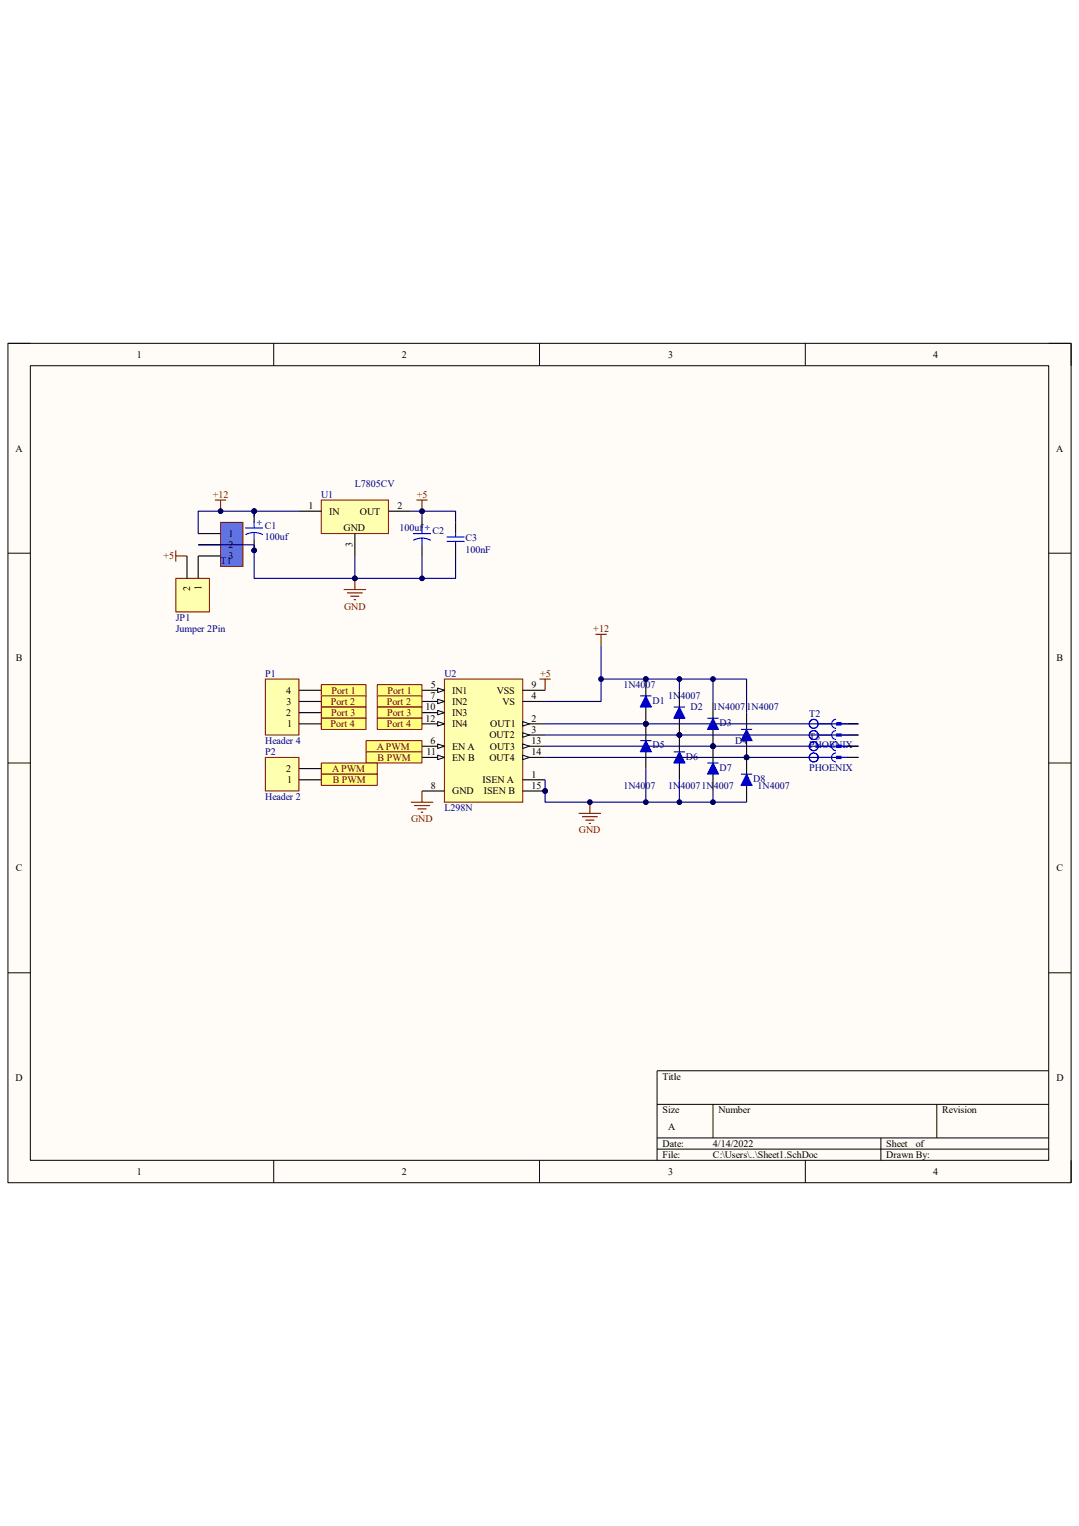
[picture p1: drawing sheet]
<svg xmlns="http://www.w3.org/2000/svg" width="210mm" height="297mm" viewBox="0 0 210 297" stroke-linecap="round" stroke-linejoin="round" font-family="sans-serif">
<path d="M1.5 66.8h207v163.4h-207z" fill-rule="evenodd" fill="#fffcf8"/>
<path d="M1.5 66.8h207v163.4h-207z" fill="none" stroke="#000" stroke-width=".19"/>
<path d="M5.9 71.2h198.2v154.6h-198.2z" fill-rule="evenodd" fill="#fffcf8"/>
<g fill="none" stroke="#000" stroke-width=".19">
<path d="M1.5 66.8h4.4M5.9 71.2h198.2v154.6h-198.2zM53.3 66.8v4.4M105 66.8v4.4M156.7 66.8v4.4M204.1 66.8h4.4v4.4M1.5 107.7h4.4M204.1 107.7h4.4M1.5 148.5h4.4M204.1 148.5h4.4M1.5 189.3h4.4M204.1 189.3h4.4"/>
<path d="M127.9 214.9h76.2M138.8 214.9v6.6M182.3 214.9v6.6M204.1 208.4h-76.2v17.4M53.3 225.8v4.4M105 225.8v4.4M127.9 221.5h76.2M127.9 223.7h76.2M156.7 225.8v4.4M171.4 221.5v4.3M208.5 225.8v4.4"/>
</g>
<circle cx="106.1" cy="154" r=".44" fill="#000080"/>
<circle cx="106.1" cy="154" r=".44" fill="none" stroke="#000080" stroke-width=".19"/>
<path d="M86.5 132.2h15.2v23.9h-15.2z" fill-rule="evenodd" fill="#ffffb0"/>
<path d="M86.5 132.2h15.2v23.9h-15.2z" fill="none" stroke="#800000" stroke-width=".19"/>
<path d="M82.1 145.2h4.4" fill="none" stroke="#000" stroke-width=".22"/>
<path d="M85.2 144.8l1.3 .4-1.3 .5z" fill="#f8fcff"/>
<path d="M85.2 144.8l1.3 .4-1.3 .5z" fill="none" stroke="#000" stroke-width=".19"/>
<path d="M82.1 147.4h4.4" fill="none" stroke="#000" stroke-width=".22"/>
<path d="M85.2 147l1.3 .4-1.3 .5z" fill="#f8fcff"/>
<path d="M85.2 147l1.3 .4-1.3 .5z" fill="none" stroke="#000" stroke-width=".19"/>
<path d="M82.1 134.4h4.4" fill="none" stroke="#000" stroke-width=".22"/>
<path d="M85.2 133.9l1.3 .5-1.3 .4z" fill="#f8fcff"/>
<path d="M85.2 133.9l1.3 .5-1.3 .4z" fill="none" stroke="#000" stroke-width=".19"/>
<path d="M82.1 136.5h4.4" fill="none" stroke="#000" stroke-width=".22"/>
<path d="M85.2 136.1l1.3 .4-1.3 .5z" fill="#f8fcff"/>
<path d="M85.2 136.1l1.3 .4-1.3 .5z" fill="none" stroke="#000" stroke-width=".19"/>
<path d="M82.1 138.7h4.4" fill="none" stroke="#000" stroke-width=".22"/>
<path d="M85.2 138.3l1.3 .4-1.3 .4z" fill="#f8fcff"/>
<path d="M85.2 138.3l1.3 .4-1.3 .4z" fill="none" stroke="#000" stroke-width=".19"/>
<path d="M82.1 140.9h4.4" fill="none" stroke="#000" stroke-width=".22"/>
<path d="M85.2 140.4l1.3 .5-1.3 .4z" fill="#f8fcff"/>
<path d="M85.2 140.4l1.3 .5-1.3 .4z" fill="none" stroke="#000" stroke-width=".19"/>
<path d="M101.7 140.9h4.4" fill="none" stroke="#000" stroke-width=".22"/>
<path d="M101.7 140.4l1.3 .5-1.3 .4z" fill="#f8fcff"/>
<path d="M101.7 140.4l1.3 .5-1.3 .4z" fill="none" stroke="#000" stroke-width=".19"/>
<path d="M101.7 143.1h4.4" fill="none" stroke="#000" stroke-width=".22"/>
<path d="M101.7 142.6l1.3 .5-1.3 .4z" fill="#f8fcff"/>
<path d="M101.7 142.6l1.3 .5-1.3 .4z" fill="none" stroke="#000" stroke-width=".19"/>
<path d="M101.7 145.2h4.4" fill="none" stroke="#000" stroke-width=".22"/>
<path d="M101.7 144.8l1.3 .4-1.3 .5z" fill="#f8fcff"/>
<path d="M101.7 144.8l1.3 .4-1.3 .5z" fill="none" stroke="#000" stroke-width=".19"/>
<path d="M101.7 147.4h4.4" fill="none" stroke="#000" stroke-width=".22"/>
<path d="M101.7 147l1.3 .4-1.3 .5z" fill="#f8fcff"/>
<path d="M101.7 147l1.3 .4-1.3 .5z" fill="none" stroke="#000" stroke-width=".19"/>
<path d="M101.7 151.8h4.4M101.7 154h4.4" fill="none" stroke="#000" stroke-width=".22"/>
<circle cx="106.1" cy="154" r=".44" fill="#000080"/>
<circle cx="106.1" cy="154" r=".44" fill="none" stroke="#000080" stroke-width=".19"/>
<path d="M101.7 136.5h4.4M101.7 134.4h4.4M82.1 154h4.4" fill="none" stroke="#000" stroke-width=".22"/>
<circle cx="145.3" cy="147.4" r=".44" fill="#000080"/>
<circle cx="145.3" cy="147.4" r=".44" fill="none" stroke="#000080" stroke-width=".19"/>
<path d="M145.3 150.7l1.1 2.2h-2.2z" fill-rule="evenodd" fill="#0000bf"/>
<path d="M145.3 150.7l1.1 2.2h-2.2z" fill="none" stroke="#00f" stroke-width=".19"/>
<path d="M145.3 147.4v3.3M145.3 152.9v3.2" fill="none" stroke="#000" stroke-width=".22"/>
<circle cx="145.3" cy="147.4" r=".44" fill="#000080"/>
<circle cx="145.3" cy="147.4" r=".44" fill="none" stroke="#000080" stroke-width=".19"/>
<path d="M144.2 150.7h2.2" fill="none" stroke="#0000b4" stroke-width=".22"/>
<circle cx="138.8" cy="145.2" r=".44" fill="#000080"/>
<circle cx="138.8" cy="145.2" r=".44" fill="none" stroke="#000080" stroke-width=".19"/>
<path d="M138.8 148.5l1.1 2.2h-2.2z" fill-rule="evenodd" fill="#0000bf"/>
<path d="M138.8 148.5l1.1 2.2h-2.2z" fill="none" stroke="#00f" stroke-width=".19"/>
<path d="M138.8 145.2v3.3M138.8 150.7v3.3" fill="none" stroke="#000" stroke-width=".22"/>
<circle cx="138.8" cy="145.2" r=".44" fill="#000080"/>
<circle cx="138.8" cy="145.2" r=".44" fill="none" stroke="#000080" stroke-width=".19"/>
<path d="M137.7 148.5h2.2" fill="none" stroke="#0000b4" stroke-width=".22"/>
<circle cx="132.2" cy="143.1" r=".44" fill="#000080"/>
<circle cx="132.2" cy="143.1" r=".44" fill="none" stroke="#000080" stroke-width=".19"/>
<path d="M132.2 146.3l1.1 2.2h-2.2z" fill-rule="evenodd" fill="#0000bf"/>
<path d="M132.2 146.3l1.1 2.2h-2.2z" fill="none" stroke="#00f" stroke-width=".19"/>
<path d="M132.2 143.1v3.2M132.2 148.5v3.3" fill="none" stroke="#000" stroke-width=".22"/>
<circle cx="132.2" cy="143.1" r=".44" fill="#000080"/>
<circle cx="132.2" cy="143.1" r=".44" fill="none" stroke="#000080" stroke-width=".19"/>
<path d="M131.1 146.3h2.2" fill="none" stroke="#0000b4" stroke-width=".22"/>
<circle cx="125.7" cy="140.9" r=".44" fill="#000080"/>
<circle cx="125.7" cy="140.9" r=".44" fill="none" stroke="#000080" stroke-width=".19"/>
<path d="M125.7 144.2l1.1 2.1h-2.2z" fill-rule="evenodd" fill="#0000bf"/>
<path d="M125.7 144.2l1.1 2.1h-2.2z" fill="none" stroke="#00f" stroke-width=".19"/>
<path d="M125.7 140.9v3.3M125.7 146.3v3.3" fill="none" stroke="#000" stroke-width=".22"/>
<circle cx="125.7" cy="140.9" r=".44" fill="#000080"/>
<circle cx="125.7" cy="140.9" r=".44" fill="none" stroke="#000080" stroke-width=".19"/>
<path d="M124.6 144.2h2.2" fill="none" stroke="#0000b4" stroke-width=".22"/>
<circle cx="145.3" cy="147.4" r=".44" fill="#000080"/>
<circle cx="145.3" cy="147.4" r=".44" fill="none" stroke="#000080" stroke-width=".19"/>
<path d="M145.3 142l1.1 2.2h-2.2z" fill-rule="evenodd" fill="#0000bf"/>
<path d="M145.3 142l1.1 2.2h-2.2z" fill="none" stroke="#00f" stroke-width=".19"/>
<path d="M145.3 144.2v3.2" fill="none" stroke="#000" stroke-width=".22"/>
<circle cx="145.3" cy="147.4" r=".44" fill="#000080"/>
<circle cx="145.3" cy="147.4" r=".44" fill="none" stroke="#000080" stroke-width=".19"/>
<path d="M145.3 138.7v3.3" fill="none" stroke="#000" stroke-width=".22"/>
<path d="M144.2 142h2.2" fill="none" stroke="#0000b4" stroke-width=".22"/>
<circle cx="138.8" cy="145.2" r=".44" fill="#000080"/>
<circle cx="138.8" cy="145.2" r=".44" fill="none" stroke="#000080" stroke-width=".19"/>
<path d="M138.8 139.8l1.1 2.2h-2.2z" fill-rule="evenodd" fill="#0000bf"/>
<path d="M138.8 139.8l1.1 2.2h-2.2z" fill="none" stroke="#00f" stroke-width=".19"/>
<path d="M138.8 142v3.2" fill="none" stroke="#000" stroke-width=".22"/>
<circle cx="138.8" cy="145.2" r=".44" fill="#000080"/>
<circle cx="138.8" cy="145.2" r=".44" fill="none" stroke="#000080" stroke-width=".19"/>
<path d="M138.8 136.5v3.3" fill="none" stroke="#000" stroke-width=".22"/>
<path d="M137.7 139.8h2.2" fill="none" stroke="#0000b4" stroke-width=".22"/>
<circle cx="132.2" cy="143.1" r=".44" fill="#000080"/>
<circle cx="132.2" cy="143.1" r=".44" fill="none" stroke="#000080" stroke-width=".19"/>
<path d="M132.2 137.6l1.1 2.2h-2.2z" fill-rule="evenodd" fill="#0000bf"/>
<path d="M132.2 137.6l1.1 2.2h-2.2z" fill="none" stroke="#00f" stroke-width=".19"/>
<path d="M132.2 139.8v3.3" fill="none" stroke="#000" stroke-width=".22"/>
<circle cx="132.2" cy="143.1" r=".44" fill="#000080"/>
<circle cx="132.2" cy="143.1" r=".44" fill="none" stroke="#000080" stroke-width=".19"/>
<path d="M132.2 134.4v3.2" fill="none" stroke="#000" stroke-width=".22"/>
<path d="M131.1 137.6h2.2" fill="none" stroke="#0000b4" stroke-width=".22"/>
<circle cx="125.7" cy="140.9" r=".44" fill="#000080"/>
<circle cx="125.7" cy="140.9" r=".44" fill="none" stroke="#000080" stroke-width=".19"/>
<circle cx="125.7" cy="132.2" r=".44" fill="#000080"/>
<circle cx="125.7" cy="132.2" r=".44" fill="none" stroke="#000080" stroke-width=".19"/>
<path d="M125.7 135.4l1.1 2.2h-2.2z" fill-rule="evenodd" fill="#0000bf"/>
<path d="M125.7 135.4l1.1 2.2h-2.2z" fill="none" stroke="#00f" stroke-width=".19"/>
<path d="M125.7 137.6v3.3" fill="none" stroke="#000" stroke-width=".22"/>
<circle cx="125.7" cy="140.9" r=".44" fill="#000080"/>
<circle cx="125.7" cy="140.9" r=".44" fill="none" stroke="#000080" stroke-width=".19"/>
<path d="M125.7 132.2v3.2" fill="none" stroke="#000" stroke-width=".22"/>
<circle cx="125.7" cy="132.2" r=".44" fill="#000080"/>
<circle cx="125.7" cy="132.2" r=".44" fill="none" stroke="#000080" stroke-width=".19"/>
<path d="M124.6 135.4h2.2" fill="none" stroke="#0000b4" stroke-width=".22"/>
<path d="M112.6 158.3h4.4M113.3 159h3M113.9 159.6h1.8M114.8 156.1v2.2M114.6 160.3h.4" fill="none" stroke="#800000" stroke-width=".22"/>
<circle cx="114.8" cy="156.1" r=".44" fill="#000080"/>
<circle cx="114.8" cy="156.1" r=".44" fill="none" stroke="#000080" stroke-width=".19"/>
<path d="M105 132.2h2.2M106.1 132.2v2.2M115.9 123.5h2.2M117 123.5v2.1M80 156.1h4.3M80.6 156.8h3.1M81.3 157.4h1.7M81.9 158.1h.5M82.1 154v2.1" fill="none" stroke="#800000" stroke-width=".22"/>
<path d="M73.4 133.3h8.7v2.1h-8.7z" fill-rule="evenodd" fill="#ffff80"/>
<path d="M73.4 133.3h8.7v2.1h-8.7z" fill="none" stroke="#800000" stroke-width=".19"/>
<path d="M73.4 135.4h8.7v2.2h-8.7z" fill-rule="evenodd" fill="#ffff80"/>
<path d="M73.4 135.4h8.7v2.2h-8.7z" fill="none" stroke="#800000" stroke-width=".19"/>
<path d="M73.4 137.6h8.7v2.2h-8.7z" fill-rule="evenodd" fill="#ffff80"/>
<path d="M73.4 137.6h8.7v2.2h-8.7z" fill="none" stroke="#800000" stroke-width=".19"/>
<path d="M73.4 139.8h8.7v2.2h-8.7z" fill-rule="evenodd" fill="#ffff80"/>
<path d="M73.4 139.8h8.7v2.2h-8.7z" fill="none" stroke="#800000" stroke-width=".19"/>
<path d="M51.6 132.2h6.6v10.9h-6.6z" fill-rule="evenodd" fill="#ffffb0"/>
<path d="M51.6 132.2h6.6v10.9h-6.6z" fill="none" stroke="#800000" stroke-width=".19"/>
<path d="M58.2 138.7h4.3M58.2 136.5h4.3M58.2 134.4h4.3M58.2 140.9h4.3" fill="none" stroke="#000" stroke-width=".22"/>
<path d="M62.5 133.3h8.7v2.1h-8.7z" fill-rule="evenodd" fill="#ffff80"/>
<path d="M62.5 133.3h8.7v2.1h-8.7z" fill="none" stroke="#800000" stroke-width=".19"/>
<path d="M62.5 135.4h8.7v2.2h-8.7z" fill-rule="evenodd" fill="#ffff80"/>
<path d="M62.5 135.4h8.7v2.2h-8.7z" fill="none" stroke="#800000" stroke-width=".19"/>
<path d="M62.5 137.6h8.7v2.2h-8.7z" fill-rule="evenodd" fill="#ffff80"/>
<path d="M62.5 137.6h8.7v2.2h-8.7z" fill="none" stroke="#800000" stroke-width=".19"/>
<path d="M62.5 139.8h8.7v2.2h-8.7z" fill-rule="evenodd" fill="#ffff80"/>
<path d="M62.5 139.8h8.7v2.2h-8.7z" fill="none" stroke="#800000" stroke-width=".19"/>
<path d="M71.2 144.2h10.9v2.1h-10.9z" fill-rule="evenodd" fill="#ffff80"/>
<path d="M71.2 144.2h10.9v2.1h-10.9z" fill="none" stroke="#800000" stroke-width=".19"/>
<path d="M71.2 146.3h10.9v2.2h-10.9z" fill-rule="evenodd" fill="#ffff80"/>
<path d="M71.2 146.3h10.9v2.2h-10.9z" fill="none" stroke="#800000" stroke-width=".19"/>
<path d="M51.6 147.4h6.6v6.6h-6.6z" fill-rule="evenodd" fill="#ffffb0"/>
<path d="M51.6 147.4h6.6v6.6h-6.6z" fill="none" stroke="#800000" stroke-width=".19"/>
<path d="M58.2 151.8h4.3M58.2 149.6h4.3" fill="none" stroke="#000" stroke-width=".22"/>
<path d="M62.5 148.5h10.9v2.2h-10.9z" fill-rule="evenodd" fill="#ffff80"/>
<path d="M62.5 148.5h10.9v2.2h-10.9z" fill="none" stroke="#800000" stroke-width=".19"/>
<path d="M62.5 150.7h10.9v2.2h-10.9z" fill-rule="evenodd" fill="#ffff80"/>
<path d="M62.5 150.7h10.9v2.2h-10.9z" fill="none" stroke="#800000" stroke-width=".19"/>
<path d="M66.9 114.7h4.3M67.5 115.4h3.1M68.2 116.1h1.7M68.8 116.7h.5M69.1 112.6v2.1" fill="none" stroke="#800000" stroke-width=".22"/>
<circle cx="69.1" cy="112.6" r=".44" fill="#000080"/>
<circle cx="69.1" cy="112.6" r=".44" fill="none" stroke="#000080" stroke-width=".19"/>
<path d="M81.1 97.3h2.1M82.1 97.3v2.2" fill="none" stroke="#800000" stroke-width=".22"/>
<circle cx="82.1" cy="99.5" r=".44" fill="#000080"/>
<circle cx="82.1" cy="99.5" r=".44" fill="none" stroke="#000080" stroke-width=".19"/>
<path d="M41.8 97.3h2.2M42.9 97.3v2.2" fill="none" stroke="#800000" stroke-width=".22"/>
<circle cx="42.9" cy="99.5" r=".44" fill="#000080"/>
<circle cx="42.9" cy="99.5" r=".44" fill="none" stroke="#000080" stroke-width=".19"/>
<path d="M62.5 97.3h13.1v6.6h-13.1z" fill-rule="evenodd" fill="#ffffb0"/>
<path d="M62.5 97.3h13.1v6.6h-13.1z" fill="none" stroke="#800000" stroke-width=".19"/>
<path d="M58.2 99.5h4.3M75.6 99.5h4.4M69.1 103.9v4.3M88.7 101.7v2.2M88.7 106v2.2" fill="none" stroke="#000" stroke-width=".22"/>
<path d="M86.9 104.5h3.5M86.9 105.4h3.5M88.7 103.9v.6M88.7 105.4v.6" fill="none" stroke="#00f" stroke-width=".22"/>
<circle cx="49.5" cy="99.5" r=".44" fill="#000080"/>
<circle cx="49.5" cy="99.5" r=".44" fill="none" stroke="#000080" stroke-width=".19"/>
<circle cx="49.5" cy="107.1" r=".44" fill="#000080"/>
<circle cx="49.5" cy="107.1" r=".44" fill="none" stroke="#000080" stroke-width=".19"/>
<path d="M49.5 99.5v2.2" fill="none" stroke="#000" stroke-width=".22"/>
<circle cx="49.5" cy="99.5" r=".44" fill="#000080"/>
<circle cx="49.5" cy="99.5" r=".44" fill="none" stroke="#000080" stroke-width=".19"/>
<path d="M49.5 104.9v2.2" fill="none" stroke="#000" stroke-width=".22"/>
<circle cx="49.5" cy="107.1" r=".44" fill="#000080"/>
<circle cx="49.5" cy="107.1" r=".44" fill="none" stroke="#000080" stroke-width=".19"/>
<path d="M47.7 102.8h3.5M49.5 103.6l1 .2 .7 .3M49.5 103.6l-1.1 .2-.6 .3M49.5 101.5v1.3M49.5 103.6v1.3M80.4 103.9h3.5M82.1 104.7l1.1 .2 .6 .3M82.1 104.7l-1 .2-.7 .3M82.1 102.5v1.4M82.1 104.7v1.3" fill="none" stroke="#00f" stroke-width=".22"/>
<path d="M82.1 100.6v2.2M82.1 106v2.2" fill="none" stroke="#000" stroke-width=".22"/>
<path d="M42.9 101.7h4.4v8.6h-4.4z" fill-rule="evenodd" fill="#5f74e2"/>
<path d="M42.9 101.7h4.4v8.6h-4.4z" fill="none" stroke="#800000" stroke-width=".19"/>
<path d="M38.6 103.9h4.3M38.6 106h4.3M38.6 108.2h4.3" fill="none" stroke="#000" stroke-width=".22"/>
<path d="M34.2 107.1v2.2M34.2 108.2h2.2" fill="none" stroke="#800000" stroke-width=".22"/>
<path d="M34.2 112.6h6.6v6.5h-6.6z" fill-rule="evenodd" fill="#ffffb0"/>
<path d="M34.2 112.6h6.6v6.5h-6.6z" fill="none" stroke="#800000" stroke-width=".19"/>
<path d="M36.4 108.2v4.4M38.6 108.2v4.4M164.9 143.1h2.2M164.9 140.9h2.2" fill="none" stroke="#000" stroke-width=".22"/>
<g fill="none" stroke="#00f" stroke-width=".22">
<path d="M159.2 143.1h2.7M159.2 140.9h2.7M162.7 142.2a.87 .87 0 0 0-.8 .9 .87 .87 0 0 0 .8 .8M162.7 140a.87 .87 0 0 0-.8 .9 .87 .87 0 0 0 .8 .9M163.8 143.1h1.1M163.8 140.9h1.1"/>
<circle cx="158.4" cy="143.1" r=".87"/>
<circle cx="158.4" cy="140.9" r=".87"/>
</g>
<path d="M162.7 143.1h1.1M162.7 140.9h1.1" fill="none" stroke="#00f" stroke-width=".65" stroke-linecap="butt"/>
<path d="M138.8 154v2.1" fill="none" stroke="#000080" stroke-width=".22"/>
<circle cx="138.8" cy="156.1" r=".44" fill="#000080"/>
<circle cx="138.8" cy="156.1" r=".44" fill="none" stroke="#000080" stroke-width=".19"/>
<path d="M38.6 106h10.9v6.6h19.6" fill="none" stroke="#000080" stroke-width=".22"/>
<circle cx="49.5" cy="107.1" r=".44" fill="#000080"/>
<circle cx="49.5" cy="107.1" r=".44" fill="none" stroke="#000080" stroke-width=".19"/>
<circle cx="69.1" cy="112.6" r=".44" fill="#000080"/>
<circle cx="69.1" cy="112.6" r=".44" fill="none" stroke="#000080" stroke-width=".19"/>
<path d="M58.2 99.5h-19.6v4.4" fill="none" stroke="#000080" stroke-width=".22"/>
<circle cx="49.5" cy="99.5" r=".44" fill="#000080"/>
<circle cx="49.5" cy="99.5" r=".44" fill="none" stroke="#000080" stroke-width=".19"/>
<circle cx="42.9" cy="99.5" r=".44" fill="#000080"/>
<circle cx="42.9" cy="99.5" r=".44" fill="none" stroke="#000080" stroke-width=".19"/>
<path d="M69.1 108.2v4.4h13v-4.4" fill="none" stroke="#000080" stroke-width=".22"/>
<circle cx="69.1" cy="112.6" r=".44" fill="#000080"/>
<circle cx="69.1" cy="112.6" r=".44" fill="none" stroke="#000080" stroke-width=".19"/>
<circle cx="82.1" cy="112.6" r=".44" fill="#000080"/>
<circle cx="82.1" cy="112.6" r=".44" fill="none" stroke="#000080" stroke-width=".19"/>
<path d="M80 99.5h8.7v2.2" fill="none" stroke="#000080" stroke-width=".22"/>
<circle cx="82.1" cy="99.5" r=".44" fill="#000080"/>
<circle cx="82.1" cy="99.5" r=".44" fill="none" stroke="#000080" stroke-width=".19"/>
<path d="M88.7 108.2v4.4h-6.6" fill="none" stroke="#000080" stroke-width=".22"/>
<circle cx="82.1" cy="112.6" r=".44" fill="#000080"/>
<circle cx="82.1" cy="112.6" r=".44" fill="none" stroke="#000080" stroke-width=".19"/>
<path d="M106.1 151.8v4.3h19.6" fill="none" stroke="#000080" stroke-width=".22"/>
<circle cx="125.7" cy="156.1" r=".44" fill="#000080"/>
<circle cx="125.7" cy="156.1" r=".44" fill="none" stroke="#000080" stroke-width=".19"/>
<circle cx="114.8" cy="156.1" r=".44" fill="#000080"/>
<circle cx="114.8" cy="156.1" r=".44" fill="none" stroke="#000080" stroke-width=".19"/>
<circle cx="106.1" cy="154" r=".44" fill="#000080"/>
<circle cx="106.1" cy="154" r=".44" fill="none" stroke="#000080" stroke-width=".19"/>
<path d="M106.1 147.4h61" fill="none" stroke="#000080" stroke-width=".22"/>
<circle cx="145.3" cy="147.4" r=".44" fill="#000080"/>
<circle cx="145.3" cy="147.4" r=".44" fill="none" stroke="#000080" stroke-width=".19"/>
<path d="M106.1 145.2h61" fill="none" stroke="#000080" stroke-width=".22"/>
<circle cx="138.8" cy="145.2" r=".44" fill="#000080"/>
<circle cx="138.8" cy="145.2" r=".44" fill="none" stroke="#000080" stroke-width=".19"/>
<path d="M106.1 143.1h61" fill="none" stroke="#000080" stroke-width=".22"/>
<circle cx="132.2" cy="143.1" r=".44" fill="#000080"/>
<circle cx="132.2" cy="143.1" r=".44" fill="none" stroke="#000080" stroke-width=".19"/>
<path d="M106.1 140.9h61" fill="none" stroke="#000080" stroke-width=".22"/>
<circle cx="125.7" cy="140.9" r=".44" fill="#000080"/>
<circle cx="125.7" cy="140.9" r=".44" fill="none" stroke="#000080" stroke-width=".19"/>
<path d="M106.1 136.5h10.9v-4.3h28.3v6.5" fill="none" stroke="#000080" stroke-width=".22"/>
<circle cx="138.8" cy="132.2" r=".44" fill="#000080"/>
<circle cx="138.8" cy="132.2" r=".44" fill="none" stroke="#000080" stroke-width=".19"/>
<circle cx="132.2" cy="132.2" r=".44" fill="#000080"/>
<circle cx="132.2" cy="132.2" r=".44" fill="none" stroke="#000080" stroke-width=".19"/>
<circle cx="125.7" cy="132.2" r=".44" fill="#000080"/>
<circle cx="125.7" cy="132.2" r=".44" fill="none" stroke="#000080" stroke-width=".19"/>
<circle cx="117" cy="132.2" r=".44" fill="#000080"/>
<circle cx="117" cy="132.2" r=".44" fill="none" stroke="#000080" stroke-width=".19"/>
<path d="M125.7 149.6v6.5h19.6" fill="none" stroke="#000080" stroke-width=".22"/>
<circle cx="125.7" cy="156.1" r=".44" fill="#000080"/>
<circle cx="125.7" cy="156.1" r=".44" fill="none" stroke="#000080" stroke-width=".19"/>
<circle cx="132.2" cy="156.1" r=".44" fill="#000080"/>
<circle cx="132.2" cy="156.1" r=".44" fill="none" stroke="#000080" stroke-width=".19"/>
<circle cx="138.8" cy="156.1" r=".44" fill="#000080"/>
<circle cx="138.8" cy="156.1" r=".44" fill="none" stroke="#000080" stroke-width=".19"/>
<path d="M49.5 99.5v1.1" fill="none" stroke="#000080" stroke-width=".22"/>
<circle cx="49.5" cy="99.5" r=".44" fill="#000080"/>
<circle cx="49.5" cy="99.5" r=".44" fill="none" stroke="#000080" stroke-width=".19"/>
<path d="M82.1 99.5v1.1" fill="none" stroke="#000080" stroke-width=".22"/>
<circle cx="82.1" cy="99.5" r=".44" fill="#000080"/>
<circle cx="82.1" cy="99.5" r=".44" fill="none" stroke="#000080" stroke-width=".19"/>
<path d="M117 125.6v6.6" fill="none" stroke="#000080" stroke-width=".22"/>
<circle cx="117" cy="132.2" r=".44" fill="#000080"/>
<circle cx="117" cy="132.2" r=".44" fill="none" stroke="#000080" stroke-width=".19"/>
<path d="M132.2 151.8v4.3" fill="none" stroke="#000080" stroke-width=".22"/>
<circle cx="132.2" cy="156.1" r=".44" fill="#000080"/>
<circle cx="132.2" cy="156.1" r=".44" fill="none" stroke="#000080" stroke-width=".19"/>
<path d="M132.2 132.2v2.2" fill="none" stroke="#000080" stroke-width=".22"/>
<circle cx="132.2" cy="132.2" r=".44" fill="#000080"/>
<circle cx="132.2" cy="132.2" r=".44" fill="none" stroke="#000080" stroke-width=".19"/>
<path d="M138.8 132.2v4.3" fill="none" stroke="#000080" stroke-width=".22"/>
<circle cx="138.8" cy="132.2" r=".44" fill="#000080"/>
<circle cx="138.8" cy="132.2" r=".44" fill="none" stroke="#000080" stroke-width=".19"/>
<path d="M164.9 147.4h2.2M164.9 145.2h2.2" fill="none" stroke="#000" stroke-width=".22"/>
<g fill="none" stroke="#00f" stroke-width=".22">
<path d="M159.2 147.4h2.7M159.2 145.2h2.7M162.7 146.5a.87 .87 0 0 0-.8 .9 .87 .87 0 0 0 .8 .9M162.7 144.4a.87 .87 0 0 0-.8 .8 .87 .87 0 0 0 .8 .9M163.8 147.4h1.1M163.8 145.2h1.1"/>
<circle cx="158.4" cy="147.4" r=".87"/>
<circle cx="158.4" cy="145.2" r=".87"/>
</g>
<path d="M162.7 147.4h1.1M162.7 145.2h1.1" fill="none" stroke="#00f" stroke-width=".65" stroke-linecap="butt"/>
<g font-size="1.9">
<text x="26.6" y="69.6">1</text>
<text x="78.2" y="69.6">2</text>
<text x="130" y="69.6">3</text>
<text x="181.7" y="69.6">4</text>
<text x="3" y="87.9">A</text>
<text x="205.6" y="87.9">A</text>
<text x="60" y="99.1">1</text>
<text x="64.1" y="100.2">IN</text>
<text x="70.1" y="100.2">OUT</text>
<text x="77.3" y="99.1">2</text>
<text x="44.4" y="104.5">1</text>
<text x="44.4" y="106.7">2</text>
<text x="66.9" y="103.4">GND</text>
<text x="68.6" y="106.4" transform="rotate(-90 68.6 106.4)">3</text>
<text x="44.4" y="108.9">3</text>
<text x="37" y="115" transform="rotate(-90 37 115)">2</text>
<text x="39.2" y="114.9" transform="rotate(-90 39.2 114.9)">1</text>
<text x="3.1" y="128.7">B</text>
<text x="205.7" y="128.7">B</text>
<text x="55.7" y="135">4</text>
<text x="55.8" y="137.2">3</text>
<text x="83.8" y="136.1">7</text>
<text x="83.9" y="133.9">5</text>
<text x="88" y="135">IN1</text>
<text x="88" y="137.2">IN2</text>
<text x="96.7" y="135">VSS</text>
<text x="97.8" y="137.2">VS</text>
<text x="103.5" y="136.1">4</text>
<text x="103.5" y="133.9">9</text>
<text x="55.7" y="139.4">2</text>
<text x="55.9" y="141.5">1</text>
<text x="82.8" y="138.3">10</text>
<text x="82.8" y="140.5">12</text>
<text x="88" y="139.4">IN3</text>
<text x="88" y="141.5">IN4</text>
<text x="95.2" y="143.7">OUT2</text>
<text x="95.4" y="141.5">OUT1</text>
<text x="103.5" y="140.5">2</text>
<text x="103.5" y="142.6">3</text>
<text x="83" y="147">11</text>
<text x="83.8" y="144.8">6</text>
<text x="88" y="145.9">EN A</text>
<text x="88" y="148.1">EN B</text>
<text x="95.2" y="148.1">OUT4</text>
<text x="95.3" y="145.9">OUT3</text>
<text x="103.5" y="144.8">13</text>
<text x="103.5" y="147">14</text>
<text x="55.7" y="150.2">2</text>
<text x="55.9" y="152.4">1</text>
<text x="83.9" y="153.5">8</text>
<text x="88" y="154.6">GND</text>
<text x="93.9" y="152.4">ISEN A</text>
<text x="94.1" y="154.6">ISEN B</text>
<text x="103.5" y="151.3">1</text>
<text x="103.5" y="153.5">15</text>
<text x="3.1" y="169.6">C</text>
<text x="205.7" y="169.6">C</text>
<text x="3" y="210.4">D</text>
<text x="128.9" y="210.1">Title</text>
<text x="205.6" y="210.4">D</text>
<text x="128.9" y="216.7">Size</text>
<text x="130" y="220">A</text>
<text x="139.8" y="216.7">Number</text>
<text x="183.4" y="216.7">Revision</text>
<text x="128.9" y="223.2">Date:</text>
<text x="128.9" y="225.4">File:</text>
<text x="138.8" y="223.2">4/14/2022</text>
<text x="138.8" y="225.4">C:\Users\..\Sheet1.SchDoc</text>
<text x="172.5" y="225.4">Drawn By:</text>
<text x="172.5" y="223.2">Sheet</text>
<text x="178.2" y="223.2">of</text>
<text x="26.6" y="228.7">1</text>
<text x="78.2" y="228.7">2</text>
<text x="130" y="228.7">3</text>
<text x="181.7" y="228.7">4</text>
</g>
<g font-size="1.9" fill="#000080">
<text x="69" y="94.7">L7805CV</text>
<text x="62.5" y="96.9">U1</text>
<text x="51.5" y="102.9">C1</text>
<text x="51.5" y="105.1">100uf</text>
<text x="77.8" y="103.4">100uf</text>
<text x="84.2" y="104">C2</text>
<text x="90.6" y="105.4">C3</text>
<text x="90.6" y="107.6">100nF</text>
<text x="42.9" y="109.9">T1</text>
<text x="34.2" y="120.9">JP1</text>
<text x="34.2" y="123">Jumper 2Pin</text>
<text x="51.6" y="131.7">P1</text>
<text x="86.5" y="131.7">U2</text>
<text x="121.3" y="133.9">1N4007</text>
<text x="127" y="136.9">D1</text>
<text x="130" y="136.1">1N4007</text>
<text x="134.4" y="138.3">D2</text>
<text x="138.8" y="138.3">1N40071N4007</text>
<text x="140" y="141.3">D3</text>
<text x="157.5" y="139.6">T2</text>
<text x="157.5" y="143.9">T3</text>
<text x="51.6" y="144.8">Header 4</text>
<text x="51.6" y="147">P2</text>
<text x="127" y="145.7">D5</text>
<text x="133.5" y="147.9">D6</text>
<text x="143.1" y="144.8">D4</text>
<text x="157.5" y="145.7">PHOENIX</text>
<text x="51.6" y="155.7">Header 2</text>
<text x="121.3" y="153.5">1N4007</text>
<text x="130" y="153.5">1N40071N4007</text>
<text x="140" y="150">D7</text>
<text x="146.6" y="152.2">D8</text>
<text x="147.4" y="153.5">1N4007</text>
<text x="157.5" y="150">PHOENIX</text>
<text x="86.5" y="157.9">L298N</text>
</g>
<g font-size="1.9" fill="#800000">
<text x="41.4" y="96.9">+12</text>
<text x="81.2" y="96.9">+5</text>
<text x="31.8" y="108.9">+5</text>
<text x="67" y="118.7">GND</text>
<text x="115.5" y="123">+12</text>
<text x="105.1" y="131.7">+5</text>
<text x="64.4" y="137.2">Port 2</text>
<text x="64.5" y="135">Port 1</text>
<text x="75.3" y="137.2">Port 2</text>
<text x="75.4" y="135">Port 1</text>
<text x="64.3" y="141.5">Port 4</text>
<text x="64.5" y="139.4">Port 3</text>
<text x="75.3" y="141.5">Port 4</text>
<text x="75.4" y="139.4">Port 3</text>
<text x="73.4" y="145.9">A PWM</text>
<text x="73.5" y="148.1">B PWM</text>
<text x="64.6" y="150.2">A PWM</text>
<text x="64.8" y="152.4">B PWM</text>
<text x="80" y="160.1">GND</text>
<text x="112.7" y="162.2">GND</text>
</g>
<g font-size="1.8" fill="#00f">
<text x="50" y="101.2" transform="rotate(90 50 101.2)">+</text>
<text x="82.6" y="102.3" transform="rotate(90 82.6 102.3)">+</text>
</g>
</svg>
